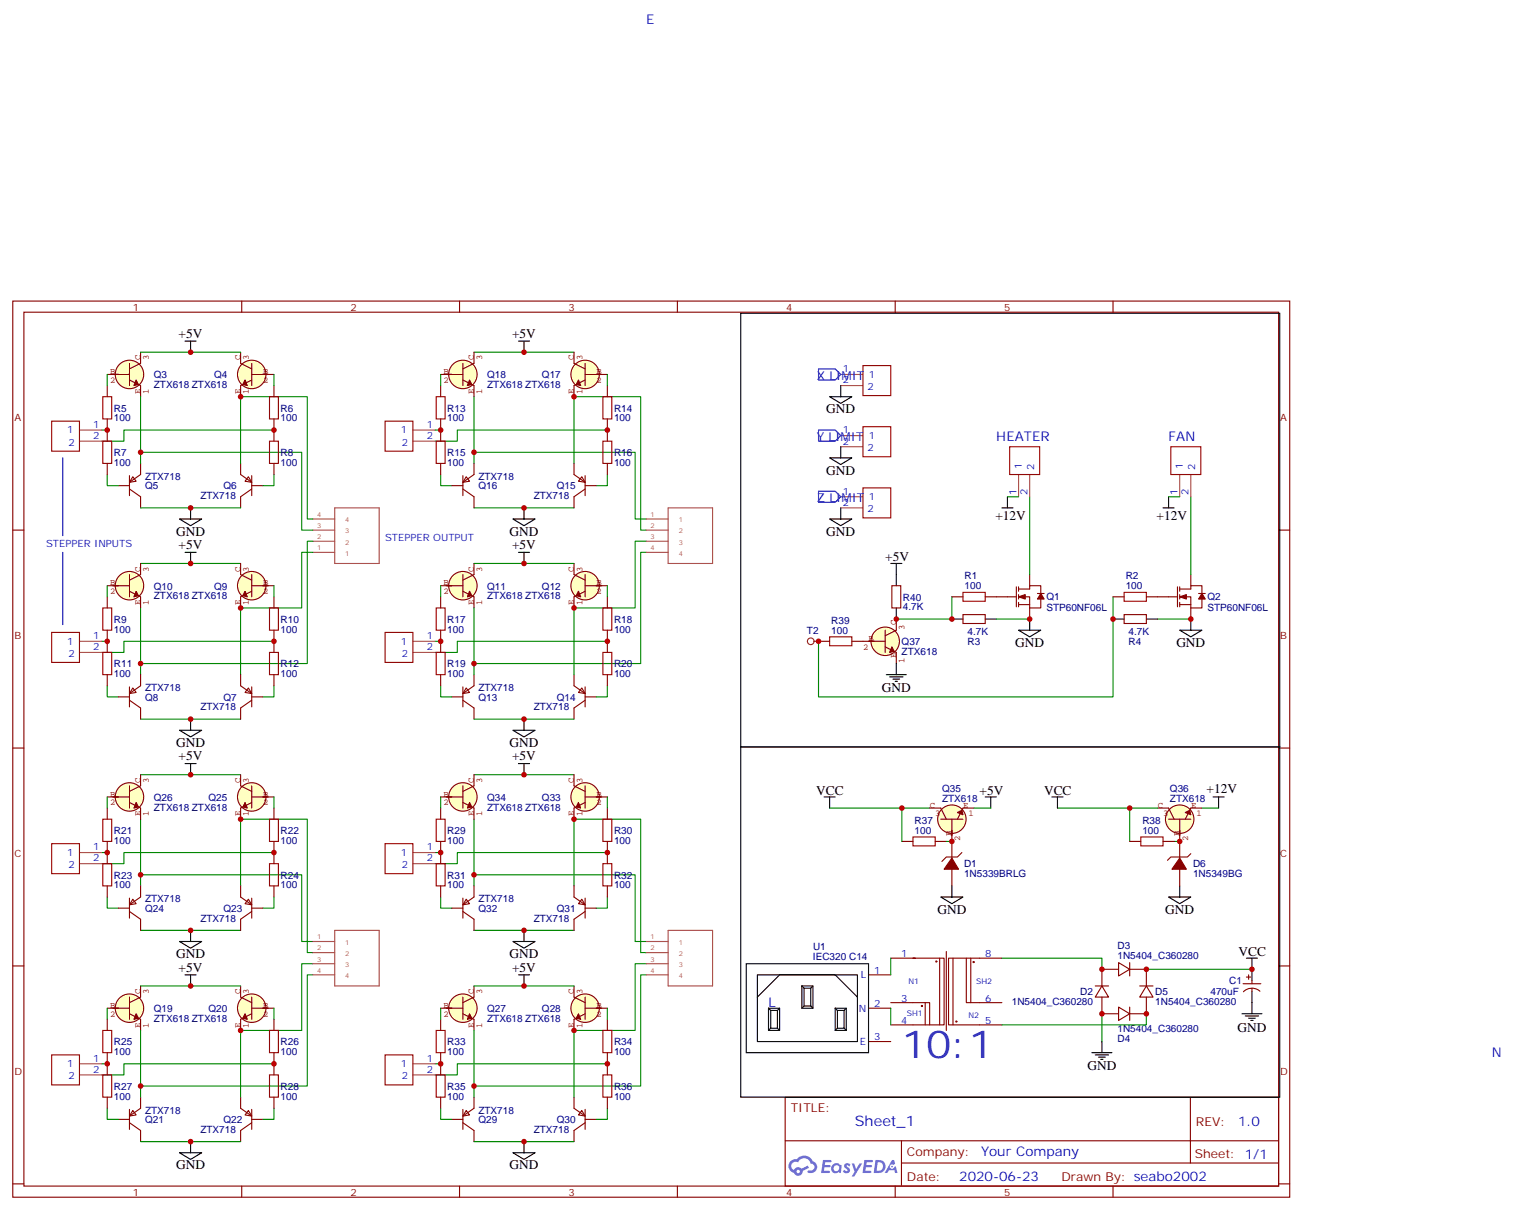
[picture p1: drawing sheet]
<svg xmlns="http://www.w3.org/2000/svg" width="480mm" height="384mm" viewBox="0 0 480 384" stroke-linecap="round" stroke-linejoin="round" font-family="sans-serif">
<g fill="none" stroke="#870000" stroke-width=".35">
<path d="M4.1 95.5h405.3v284.4h-405.3zM7.6 99.1h398.3v277.2h-398.3zM76.7 95.5v3.6M145.9 95.5v3.6M215 95.5v3.6M284.2 95.5v3.6M353.3 95.5v3.6M4.1 168.2h3.5M405.9 168.2h3.5M4.1 237.3h3.5M405.9 237.3h3.5M4.1 306.5h3.5"/>
<path d="M405.9 306.5h3.5M249.2 348.1h156.7v28.2h-156.7zM377.9 348.1v20.9M4.1 375.6h3.5M76.7 376.3v3.6M145.9 376.3v3.6M215 376.3v3.6M249.3 362h156.4M284.2 376.3v3.6M286.1 369h119.6M286.1 362v14.1M353.3 376.3v3.6"/>
<path d="M405.9 375.6h3.5"/>
</g>
<g fill="#5487ff">
<path d="M268.2 369.3a1.22 1.22 0 0 1 1.7 .3l-.3 .5a.47 .47 0 0 0-.4-.4 .47 .47 0 0 0-.5 .2l.2 .3a1.14 1.14 0 0 1 .7 1.7 1.14 1.14 0 0 1-1.9 0l-.2-.2 .5-.5 .7 .4a.29 .29 0 0 0 .4-.3 .29 .29 0 0 0-.3-.3 1.04 1.04 0 0 1-.6-1.7z"/>
<path d="M261.2 368.1h2.4l.3 .1-.1 .5-1.8 .1-.2 .8h1.6l.3 .4-.4 .4h-1.6l-.1 1.1h1.7l.2 .3-.2 .4h-2.7z"/>
<path d="M274.4 368.1l2.7 .1-.2 .5-1.8 .1-.1 .8h1.5l.3 .4-.4 .4h-1.5l-.2 1.1h1.7l.2 .3-.2 .3-2.6 .1z"/>
<path d="M283.1 368.1h.7l.3 1.2-.6 .3a.69 .69 0 0 0-1 .3 .69 .69 0 0 0 .5 1 .69 .69 0 0 0 .8-.7l.5-.2 .6 2.2h-.8l-.2-.9h-1.7l-.5 .9h-.9z"/>
<path d="M270.3 369.1h.8l.6 1.9 1.1-1.9h.9l-2.5 4.2h-.9l1-1.5z"/>
<path d="M277.9 368.1l-.6 4.1h1.4a2.11 2.11 0 0 0 2.4-2.1 2.11 2.11 0 0 0-2.5-2zM278.6 368.8a1.43 1.43 0 0 1 1.7 1.6 1.43 1.43 0 0 1-2.1 1.1z"/>
<path d="M264.2 369.7a1.54 1.54 0 0 0-.1 2.1 1.54 1.54 0 0 0 2.2 .2l.6 .2 .3-2.3-.6-.3a1.49 1.49 0 0 0-2.4 .1zM264.5 370.7a.95 .95 0 0 1 1.9 0 .95 .95 0 0 1-1.9 0z"/>
<path d="M250.9 368.4a2.18 2.18 0 0 0 1.1 3.7 1.44 1.44 0 0 0 1.6 1 1.44 1.44 0 0 0 1.2-1.5l2-1-.4-.8-2 1a1.47 1.47 0 0 0-2.4 .5 1.39 1.39 0 0 1-.6-2 1.39 1.39 0 0 1 2-.5 2.12 2.12 0 0 1 2.1-1.3 2.12 2.12 0 0 1 1.9 1.7 1.14 1.14 0 0 1 1.1 1.4 1.14 1.14 0 0 1-1.7 .8 .43 .43 0 0 0-.5 .3 .43 .43 0 0 0 .4 .5 1.98 1.98 0 0 0 2.6-1.2 1.98 1.98 0 0 0-1.3-2.5 3.1 3.1 0 0 0-5.2-.7l-.9 .1zM252.8 371.7a.55 .55 0 0 1 1.1 0 .55 .55 0 0 1-1.1 0z"/>
<circle cx="283.2" cy="370.2" r=".26"/>
</g>
<g fill="#870000" stroke="#870000" stroke-width=".35">
<path d="M323.3 189.4l2.1-.7v1.4z"/>
<path d="M330.4 188.3l1 1.8h-2.1z"/>
<path d="M374.5 189.4l2.1-.7v1.4z"/>
<path d="M381.5 188.3l1.1 1.8h-2.1z"/>
</g>
<g fill="none" stroke="#870000" stroke-width=".35">
<path d="M316.3 189.4h6.3M322.6 186.2v6.3M323.3 186.9h3.5v-1.1h3.6v2.5M323.3 189.4h3.5v3.5M323.3 191.8h3.5M323.3 186.2v1.4M323.3 188.7v1.4M323.3 191.1v1.4M326.8 182.3v3.5M326.8 192.9v3.5M329.3 188.3h2.1M330.4 190.1v2.8h-3.6"/>
<path d="M367.4 189.4h6.4M373.8 186.2v6.3M374.5 186.9h3.5v-1.1h3.5v2.5M374.5 189.4h3.5v3.5M374.5 191.8h3.5M374.5 186.2v1.4M374.5 188.7v1.4M374.5 191.1v1.4M378 182.3v3.5M378 192.9v3.5M380.5 188.3h2.1M381.5 190.1v2.8h-3.5"/>
</g>
<path d="M326.8 157.6v24.7M378 157.6v24.7M302.2 189.4v7h-17.7M316.3 196.4h10.5M353.3 189.4v31.7h-93.5v-17.6M367.4 196.4h10.6" fill="none" stroke="#008700" stroke-width=".35"/>
<path d="M370.9 157.6v3.5M369.2 161.1h3.5M323.3 200h7.1l-3.6 2.1zM326.8 196.4v3.6M374.5 200h7l-3.5 2.1zM378 196.4v3.6" fill="none" stroke="#000" stroke-width=".35"/>
<path d="M266.9 118.8h6.9M266.9 122.3h6.9M266.9 138.2h6.9M266.9 141.7h6.9M266.9 157.6h6.9M99.3 175.3h7M99.3 171.7h7M99.3 168.2h7M99.3 164.7h7M106.3 161.1h14.1v17.7h-14.1zM266.9 161.1h6.9" fill="none" stroke="#a64a4a" stroke-width=".35"/>
<path d="M273.9 116h8.9v9.5h-8.9zM273.9 135.4h8.9v9.5h-8.9zM273.9 154.8h8.9v9.5h-8.9z" fill="none" stroke="#900" stroke-width=".35"/>
<circle cx="41.1" cy="118.8" r="4.5" fill="#ffffc2" stroke="#850000" stroke-width=".35"/>
<path d="M43.2 120.6l.7 1.4-1.4 .3z" fill="#850000" stroke="#850000" stroke-width=".35"/>
<path d="M34 118.8h7.1M41.1 115.3v7M44.6 111.8v3.5l-3.5 1.8M41.1 120.6l3.5 1.7v3.6" fill="none" stroke="#850000" stroke-width=".35"/>
<circle cx="79.9" cy="118.8" r="4.5" fill="#ffffc2" stroke="#850000" stroke-width=".35"/>
<path d="M77.8 120.6l.7 1.7-1.4-.3z" fill="#850000" stroke="#850000" stroke-width=".35"/>
<path d="M76.4 111.8v3.5l3.5 1.8M79.9 118.8h7.1M79.9 115.3v7M79.9 120.6l-3.5 1.7v3.6" fill="none" stroke="#850000" stroke-width=".35"/>
<g fill="none" stroke="#870000" stroke-width=".35">
<path d="M37.6 154.1h3.5M41.1 155.2l3.5 2.4v3.5M41.1 150.9v6.4M42.2 151.3l1 1.4-2.1 .3zM44.6 147v3.6l-3.5 2.4M76.4 147v3.6l3.5 2.4M78.8 151.3l1.1 1.7-2.1-.3zM79.9 154.1h3.5M79.9 155.2l-3.5 2.4v3.5M79.9 150.9v6.4M41.1 217.9v6.4M42.2 218.3l1 1.4-2.1 .4z"/>
<path d="M44.6 214.1v3.5l-3.5 2.5M76.4 214.1v3.5l3.5 2.5M78.8 218.3l1.1 1.8-2.1-.4zM79.9 217.9v6.4M37.6 221.1h3.5M41.1 222.2l3.5 2.4v3.6M79.9 222.2l-3.5 2.4v3.6M79.9 221.1h3.5"/>
</g>
<path d="M44.6 111.8h31.8M44.6 125.9v21.1M34 150.6v3.5h3.6M76.4 147v-21.1h21.1v38.8h1.8M87 150.6v3.5h-3.6M44.6 161.1h31.8M44.6 178.8h31.8M99.3 175.3h-3.5v17.6h-19.4v21.2M44.6 192.9v21.2M34 217.6v3.5h3.6M87 217.6v3.5h-3.6M44.6 228.2h31.8" fill="none" stroke="#008700" stroke-width=".35"/>
<path d="M58.7 108.2h3.6M60.5 108.2v3.6M57 164.7h7l-3.5 2.1zM58.7 175.3h3.6M60.5 161.1v3.6M60.5 175.3v3.5M57 231.7h7l-3.5 2.1zM60.5 228.2v3.5" fill="none" stroke="#000" stroke-width=".35"/>
<circle cx="79.9" cy="185.8" r="4.5" fill="#ffffc2" stroke="#850000" stroke-width=".35"/>
<path d="M77.8 187.6l.7 1.8-1.4-.4z" fill="#850000" stroke="#850000" stroke-width=".35"/>
<path d="M76.4 178.8v3.5l3.5 1.8M79.9 187.6l-3.5 1.8v3.5M79.9 185.8h7.1M79.9 182.3v7.1" fill="none" stroke="#850000" stroke-width=".35"/>
<circle cx="41.1" cy="185.8" r="4.5" fill="#ffffc2" stroke="#850000" stroke-width=".35"/>
<path d="M43.2 187.6l.7 1.4-1.4 .4z" fill="#850000" stroke="#850000" stroke-width=".35"/>
<path d="M44.6 178.8v3.5l-3.5 1.8M34 185.8h7.1M41.1 187.6l3.5 1.8v3.5M41.1 182.3v7.1" fill="none" stroke="#850000" stroke-width=".35"/>
<path d="M32.3 136.5h1.7M87 136.5h-47.7v3.5h-7M192.8 136.5h-47.6v3.5h-7.1M44.6 143.5h51.2v24.7h3.5M150.5 143.5h51.1v21.2h3.5M99.3 171.7h-1.8v38.8h-52.9M205.1 175.3h-1.7v35.2h-52.9M32.3 203.5h1.7M87 203.5h-47.7v3.5h-7M138.1 203.5h1.8M192.8 203.5h-47.6v3.5h-7.1" fill="none" stroke="#008700" stroke-width=".35"/>
<circle cx="146.9" cy="185.8" r="4.5" fill="#ffffc2" stroke="#850000" stroke-width=".35"/>
<path d="M149 187.6l.8 1.4-1.5 .4z" fill="#850000" stroke="#850000" stroke-width=".35"/>
<path d="M150.5 178.8v3.5l-3.6 1.8M139.9 185.8h7M146.9 187.6l3.6 1.8v3.5M146.9 182.3v7.1" fill="none" stroke="#850000" stroke-width=".35"/>
<circle cx="185.7" cy="185.8" r="4.5" fill="#ffffc2" stroke="#850000" stroke-width=".35"/>
<path d="M183.6 187.6l.7 1.8-1.4-.4z" fill="#850000" stroke="#850000" stroke-width=".35"/>
<path d="M182.2 178.8v3.5l3.5 1.8M185.7 187.6l-3.5 1.8v3.5M185.7 185.8h7.1M185.7 182.3v7.1" fill="none" stroke="#850000" stroke-width=".35"/>
<g fill="none" stroke="#870000" stroke-width=".35">
<path d="M143.4 154.1h3.5M146.9 155.2l3.6 2.4v3.5M146.9 150.9v6.4M148 151.3l1 1.4-2.1 .3zM150.5 147v3.6l-3.6 2.4M182.2 147v3.6l3.5 2.4M184.7 151.3l1 1.7-2.1-.3zM185.7 155.2l-3.5 2.4v3.5M185.7 150.9v6.4M185.7 154.1h3.6M146.9 217.9v6.4M148 218.3l1 1.4-2.1 .4z"/>
<path d="M150.5 214.1v3.5l-3.6 2.5M182.2 214.1v3.5l3.5 2.5M184.7 218.3l1 1.8-2.1-.4zM185.7 217.9v6.4M143.4 221.1h3.5M146.9 222.2l3.6 2.4v3.6M185.7 221.1h3.6M185.7 222.2l-3.5 2.4v3.6"/>
</g>
<path d="M150.5 111.8h31.7M150.5 125.9v21.1M139.9 150.6v3.5h3.5M182.2 147v-21.1h21.2v42.3h1.7M192.8 150.6v3.5h-3.5M150.5 178.8h31.7M150.5 161.1h31.7M205.1 171.7h-3.5v21.2h-19.4v21.2M150.5 192.9v21.2M139.9 217.6v3.5h3.5M192.8 217.6v3.5h-3.5M150.5 228.2h31.7" fill="none" stroke="#008700" stroke-width=".35"/>
<path d="M164.6 108.2h3.5M166.3 108.2v3.6M162.8 164.7h7.1l-3.6 2.1zM164.6 175.3h3.5M166.3 161.1v3.6M166.3 175.3v3.5M162.8 231.7h7.1l-3.6 2.1zM166.3 228.2v3.5" fill="none" stroke="#000" stroke-width=".35"/>
<circle cx="185.7" cy="118.8" r="4.5" fill="#ffffc2" stroke="#850000" stroke-width=".35"/>
<path d="M183.6 120.6l.7 1.7-1.4-.3z" fill="#850000" stroke="#850000" stroke-width=".35"/>
<path d="M182.2 111.8v3.5l3.5 1.8M185.7 118.8h7.1M185.7 115.3v7M185.7 120.6l-3.5 1.7v3.6" fill="none" stroke="#850000" stroke-width=".35"/>
<circle cx="146.9" cy="118.8" r="4.5" fill="#ffffc2" stroke="#850000" stroke-width=".35"/>
<path d="M149 120.6l.8 1.4-1.5 .3z" fill="#850000" stroke="#850000" stroke-width=".35"/>
<path d="M139.9 118.8h7M146.9 115.3v7M150.5 111.8v3.5l-3.6 1.8M146.9 120.6l3.6 1.7v3.6" fill="none" stroke="#850000" stroke-width=".35"/>
<path d="M205.1 164.7h7M205.1 168.2h7M205.1 171.7h7M205.1 175.3h7M212.1 161.1h14.1v17.7h-14.1z" fill="none" stroke="#a64a4a" stroke-width=".35"/>
<path d="M32.3 270.5h1.7M44.6 277.6h51.2v21.1h3.5M87 270.5h-47.7v3.5h-7M99.3 309.3h-1.8v35.3h-52.9M32.3 337.5h1.7M87 337.5h-47.7v3.6h-7" fill="none" stroke="#008700" stroke-width=".35"/>
<circle cx="41.1" cy="319.9" r="4.5" fill="#ffffc2" stroke="#850000" stroke-width=".35"/>
<path d="M43.2 321.7l.7 1.4-1.4 .3z" fill="#850000" stroke="#850000" stroke-width=".35"/>
<path d="M34 319.9h7.1M41.1 316.4v7M44.6 312.8v3.6l-3.5 1.7M41.1 321.7l3.5 1.7v3.6" fill="none" stroke="#850000" stroke-width=".35"/>
<circle cx="79.9" cy="319.9" r="4.5" fill="#ffffc2" stroke="#850000" stroke-width=".35"/>
<path d="M77.8 321.7l.7 1.7-1.4-.3z" fill="#850000" stroke="#850000" stroke-width=".35"/>
<path d="M76.4 312.8v3.6l3.5 1.7M79.9 319.9h7.1M79.9 316.4v7M79.9 321.7l-3.5 1.7v3.6" fill="none" stroke="#850000" stroke-width=".35"/>
<g fill="none" stroke="#870000" stroke-width=".35">
<path d="M37.6 288.1h3.5M41.1 289.2l3.5 2.5v3.5M41.1 285v6.3M42.2 285.3l1 1.4-2.1 .4zM44.6 281.1v3.5l-3.5 2.5M76.4 281.1v3.5l3.5 2.5M78.8 285.3l1.1 1.8-2.1-.4zM79.9 289.2l-3.5 2.5v3.5M79.9 285v6.3M79.9 288.1h3.5M37.6 355.2h3.5M41.1 356.2l3.5 2.5v3.5"/>
<path d="M41.1 352v6.4M42.2 352.4l1 1.4-2.1 .3zM44.6 348.1v3.5l-3.5 2.5M76.4 348.1v3.5l3.5 2.5M78.8 352.4l1.1 1.7-2.1-.3zM79.9 355.2h3.5M79.9 356.2l-3.5 2.5v3.5M79.9 352v6.4"/>
</g>
<path d="M44.6 259.9v21.2M44.6 245.8h31.8M34 284.6v3.5h3.6M44.6 295.2h31.8M76.4 281.1v-21.2h21.1v42.4h1.8M87 284.6v3.5h-3.6M44.6 312.8h31.8M99.3 305.8h-3.5v21.2h-19.4v21.1M44.6 327v21.1M34 351.6v3.6h3.6M87 351.6v3.6h-3.6M44.6 362.2h31.8" fill="none" stroke="#008700" stroke-width=".35"/>
<path d="M58.7 242.3h3.6M60.5 242.3v3.5M57 298.7h7l-3.5 2.1zM60.5 295.2v3.5M58.7 309.3h3.6M60.5 309.3v3.5M57 365.8h7l-3.5 2.1zM60.5 362.2v3.6" fill="none" stroke="#000" stroke-width=".35"/>
<circle cx="79.9" cy="252.9" r="4.5" fill="#ffffc2" stroke="#850000" stroke-width=".35"/>
<path d="M77.8 254.6l.7 1.8-1.4-.4z" fill="#850000" stroke="#850000" stroke-width=".35"/>
<path d="M76.4 245.8v3.5l3.5 1.8M79.9 254.6l-3.5 1.8v3.5M79.9 252.9h7.1M79.9 249.3v7.1" fill="none" stroke="#850000" stroke-width=".35"/>
<circle cx="41.1" cy="252.9" r="4.5" fill="#ffffc2" stroke="#850000" stroke-width=".35"/>
<path d="M43.2 254.6l.7 1.4-1.4 .4z" fill="#850000" stroke="#850000" stroke-width=".35"/>
<path d="M34 252.9h7.1M41.1 254.6l3.5 1.8v3.5M41.1 249.3v7.1M44.6 245.8v3.5l-3.5 1.8" fill="none" stroke="#850000" stroke-width=".35"/>
<path d="M99.3 298.7h7M106.3 295.2h14.1v17.6h-14.1zM99.3 302.3h7M99.3 305.8h7M99.3 309.3h7" fill="none" stroke="#a64a4a" stroke-width=".35"/>
<path d="M138.1 270.5h1.8M150.5 277.6h51.1v21.1h3.5M192.8 270.5h-47.6v3.5h-7.1M205.1 309.3h-1.7v35.3h-52.9M138.1 337.5h1.8M192.8 337.5h-47.6v3.6h-7.1" fill="none" stroke="#008700" stroke-width=".35"/>
<circle cx="146.9" cy="319.9" r="4.5" fill="#ffffc2" stroke="#850000" stroke-width=".35"/>
<path d="M149 321.7l.8 1.4-1.5 .3z" fill="#850000" stroke="#850000" stroke-width=".35"/>
<path d="M139.9 319.9h7M146.9 316.4v7M150.5 312.8v3.6l-3.6 1.7M146.9 321.7l3.6 1.7v3.6" fill="none" stroke="#850000" stroke-width=".35"/>
<circle cx="185.7" cy="319.9" r="4.5" fill="#ffffc2" stroke="#850000" stroke-width=".35"/>
<path d="M183.6 321.7l.7 1.7-1.4-.3z" fill="#850000" stroke="#850000" stroke-width=".35"/>
<path d="M182.2 312.8v3.6l3.5 1.7M185.7 319.9h7.1M185.7 316.4v7M185.7 321.7l-3.5 1.7v3.6" fill="none" stroke="#850000" stroke-width=".35"/>
<g fill="none" stroke="#870000" stroke-width=".35">
<path d="M143.4 288.1h3.5M146.9 289.2l3.6 2.5v3.5M146.9 285v6.3M148 285.3l1 1.4-2.1 .4zM150.5 281.1v3.5l-3.6 2.5M182.2 281.1v3.5l3.5 2.5M184.7 285.3l1 1.8-2.1-.4zM185.7 289.2l-3.5 2.5v3.5M185.7 285v6.3M185.7 288.1h3.6M143.4 355.2h3.5M146.9 356.2l3.6 2.5v3.5"/>
<path d="M146.9 352v6.4M148 352.4l1 1.4-2.1 .3zM150.5 348.1v3.5l-3.6 2.5M182.2 348.1v3.5l3.5 2.5M184.7 352.4l1 1.7-2.1-.3zM185.7 355.2h3.6M185.7 356.2l-3.5 2.5v3.5M185.7 352v6.4"/>
</g>
<path d="M150.5 259.9v21.2M150.5 245.8h31.7M139.9 284.6v3.5h3.5M150.5 295.2h31.7M182.2 281.1v-21.2h21.2v42.4h1.7M192.8 284.6v3.5h-3.5M150.5 312.8h31.7M205.1 305.8h-3.5v21.2h-19.4v21.1M150.5 327v21.1M139.9 351.6v3.6h3.5M192.8 351.6v3.6h-3.5M150.5 362.2h31.7" fill="none" stroke="#008700" stroke-width=".35"/>
<path d="M164.6 242.3h3.5M166.3 242.3v3.5M162.8 298.7h7.1l-3.6 2.1zM166.3 295.2v3.5M164.6 309.3h3.5M166.3 309.3v3.5M162.8 365.8h7.1l-3.6 2.1zM166.3 362.2v3.6" fill="none" stroke="#000" stroke-width=".35"/>
<circle cx="185.7" cy="252.9" r="4.5" fill="#ffffc2" stroke="#850000" stroke-width=".35"/>
<path d="M183.6 254.6l.7 1.8-1.4-.4z" fill="#850000" stroke="#850000" stroke-width=".35"/>
<path d="M182.2 245.8v3.5l3.5 1.8M185.7 254.6l-3.5 1.8v3.5M185.7 252.9h7.1M185.7 249.3v7.1" fill="none" stroke="#850000" stroke-width=".35"/>
<circle cx="146.9" cy="252.9" r="4.5" fill="#ffffc2" stroke="#850000" stroke-width=".35"/>
<path d="M149 254.6l.8 1.4-1.5 .4z" fill="#850000" stroke="#850000" stroke-width=".35"/>
<path d="M139.9 252.9h7M146.9 254.6l3.6 1.8v3.5M146.9 249.3v7.1M150.5 245.8v3.5l-3.6 1.8" fill="none" stroke="#850000" stroke-width=".35"/>
<g fill="none" stroke="#a64a4a" stroke-width=".35">
<path d="M25.3 140h7M25.3 136.5h7M131.2 140h6.9M131.2 136.5h6.9M323.3 150.7v6.9M326.8 150.7v6.9M374.5 150.7v6.9M378 150.7v6.9M25.3 207h7M25.3 203.5h7M131.2 207h6.9M131.2 203.5h6.9"/>
<path d="M25.3 274h7M25.3 270.5h7M131.2 274h6.9M131.2 270.5h6.9M205.1 298.7h7M212.1 295.2h14.1v17.6h-14.1zM205.1 302.3h7M205.1 305.8h7M205.1 309.3h7M25.3 337.5h7M131.2 337.5h6.9M25.3 341.1h7"/>
<path d="M131.2 341.1h6.9"/>
</g>
<path d="M263.3 125.9h7.1l-3.5 2.1zM266.9 122.3v3.6M263.3 145.3h7.1l-3.5 2.1zM266.9 141.7v3.6M319.8 157.6v3.5M263.3 164.7h7.1l-3.5 2.1zM266.9 161.1v3.6M318 161.1h3.6M385.1 252.9h3.5M386.8 252.9v3.5" fill="none" stroke="#000" stroke-width=".35"/>
<path d="M16.4 133.6h8.8v9.6h-8.8zM122.2 133.6h8.9v9.6h-8.9zM320.5 141.7h9.5v8.9h-9.5zM371.7 141.7h9.5v8.9h-9.5zM16.4 200.7h8.8v9.5h-8.8zM122.2 200.7h8.9v9.5h-8.9zM16.4 267.7h8.8v9.5h-8.8zM122.2 267.7h8.9v9.5h-8.9zM16.4 334.7h8.8v9.5h-8.8zM122.2 334.7h8.9v9.5h-8.9z" fill="none" stroke="#900" stroke-width=".35"/>
<g fill="none" stroke="#008700" stroke-width=".35">
<path d="M34 118.8v3.5M87 118.8v3.5M139.9 118.8v3.5M192.8 118.8v3.5M34 185.8v3.6M87 185.8v3.6M139.9 185.8v3.6M192.8 185.8v3.6M34 252.9v3.5M87 252.9v3.5M139.9 252.9v3.5M192.8 252.9v3.5"/>
<path d="M263.3 256.4h31.8M34 319.9v3.5M87 319.9v3.5M139.9 319.9v3.5M192.8 319.9v3.5"/>
</g>
<g fill="none" stroke="#a10000" stroke-width=".35">
<path d="M32.6 125.9h2.9v7h-2.9zM32.6 140h2.9v7h-2.9zM85.5 125.9h2.9v7h-2.9zM85.5 140h2.9v7h-2.9zM138.5 125.9h2.8v7h-2.8zM138.5 140h2.8v7h-2.8zM191.4 125.9h2.8v7h-2.8zM191.4 140h2.8v7h-2.8zM32.6 192.9h2.9v7.1h-2.9zM85.5 192.9h2.9v7.1h-2.9zM138.5 192.9h2.8v7.1h-2.8zM191.4 192.9h2.8v7.1h-2.8z"/>
<path d="M32.6 207h2.9v7.1h-2.9zM85.5 207h2.9v7.1h-2.9zM138.5 207h2.8v7.1h-2.8zM191.4 207h2.8v7.1h-2.8zM32.6 259.9h2.9v7.1h-2.9zM85.5 259.9h2.9v7.1h-2.9zM138.5 259.9h2.8v7.1h-2.8zM191.4 259.9h2.8v7.1h-2.8zM32.6 274h2.9v7.1h-2.9zM85.5 274h2.9v7.1h-2.9zM138.5 274h2.8v7.1h-2.8zM191.4 274h2.8v7.1h-2.8z"/>
<path d="M32.6 327h2.9v7h-2.9zM85.5 327h2.9v7h-2.9zM138.5 327h2.8v7h-2.8zM191.4 327h2.8v7h-2.8zM32.6 341.1h2.9v7h-2.9zM85.5 341.1h2.9v7h-2.9zM138.5 341.1h2.8v7h-2.8zM191.4 341.1h2.8v7h-2.8z"/>
</g>
<g fill="none" stroke="#870000" stroke-width=".35">
<path d="M34 122.3v3.6M34 132.9v7.1M87 122.3v3.6M87 132.9v7.1M139.9 122.3v3.6M139.9 132.9v7.1M192.8 122.3v3.6M192.8 132.9v7.1M34 147v3.6M87 147v3.6M139.9 147v3.6M192.8 147v3.6"/>
<path d="M34 189.4v3.5M34 200v7M87 189.4v3.5M87 200v7M139.9 189.4v3.5M139.9 200v7M192.8 189.4v3.5M192.8 200v7M34 214.1v3.5M87 214.1v3.5M139.9 214.1v3.5M192.8 214.1v3.5"/>
<path d="M34 256.4v3.5M87 256.4v3.5M139.9 256.4v3.5M192.8 256.4v3.5M34 267v7M87 267v7M139.9 267v7M192.8 267v7M34 281.1v3.5M87 281.1v3.5M139.9 281.1v3.5M192.8 281.1v3.5"/>
<path d="M34 323.4v3.6M34 334v7.1M87 323.4v3.6M87 334v7.1M139.9 323.4v3.6M139.9 334v7.1M192.8 323.4v3.6M192.8 334v7.1M34 348.1v3.5M87 348.1v3.5M139.9 348.1v3.5M192.8 348.1v3.5"/>
</g>
<circle cx="302.2" cy="259.9" r="4.5" fill="#ffffc2" stroke="#850000" stroke-width=".35"/>
<path d="M303.9 257.8l1.4-.7 .4 1.4z" fill="#850000" stroke="#850000" stroke-width=".35"/>
<path d="M295.1 256.4h3.5l1.8 3.5M298.6 259.9h7.1M302.2 259.9v7.1M309.2 256.4h-3.5l-1.8 3.5" fill="none" stroke="#850000" stroke-width=".35"/>
<g fill="none" stroke="#870000" stroke-width=".35">
<path d="M286.3 267h3.5M296.9 267h3.5M302.2 267v5.3M302.2 275.8v5.3M305.3 270.5l-1.4 1.4h-3.5l-1.4 1.4M358.6 267h3.5M369.2 267h3.5M275.7 309.3h7.1M275.7 319.9h7.1M282.8 318.1h12.3v7.1M282.8 304h7M290.5 304h-.7h9.9v21.2h-16.9"/>
<path d="M293.7 318.1v7.1M298.3 304v21.2M300.4 301.9v25.1M302.5 304v21.2M306.7 304v14.1h11.3M308.2 304v14.1M318 304h-16.9v21.2h16.9M347.7 312.8h4.2M349.8 312.8l2.1 3.6h-4.2zM349.8 316.4v5.3h5.3M355.1 305.4l3.5 2.2-3.5 2.1zM355.1 319.5l3.5 2.2-3.5 2.1z"/>
<path d="M355.1 307.6h-5.3v5.2M358.6 305.4v4.3M358.6 319.5v4.3M358.6 307.6h5.3v5.2M361.8 312.8h4.2M363.9 312.8l2.1 3.6h-4.2zM363.9 316.4v5.3h-5.3M394.6 312.1h5.6M395.6 310h1.5M396.3 309.3v1.4M397.4 311.1v1M397.4 313.5v1.1"/>
<path d="M399.9 314.5a3.8 3.8 0 0 0-5.2 .2M275.7 330.5h7.1"/>
<circle cx="292.6" cy="319.2" r=".18"/>
<circle cx="297.2" cy="305.1" r=".18"/>
<circle cx="309" cy="305.3" r=".18"/>
<circle cx="303.6" cy="324.1" r=".18"/>
</g>
<path d="M302.2 272.3l2.1 3.5h-4.6z" fill="#870000" stroke="#870000" stroke-width=".35"/>
<g fill="none" stroke="#000" stroke-width=".35">
<path d="M312.7 252.9h3.6M314.5 252.9v3.5M298.6 284.6h7.1l-3.5 2.1zM302.2 281.1v3.5M370.9 284.6h7.1l-3.5 2.1zM374.5 281.1v3.5M236.9 305.8h38.8v28.2h-38.8zM240.4 316.4v-7.1h31.8v7.1M243.9 319.9h3.6v7.1h-3.6zM243.9 319.9l.8 .7M247.5 309.3h17.6l7.1 7.1v14.1h-31.8v-14.1zM247.5 319.9l-.7 .7"/>
<path d="M254.5 312.8h3.6v7.1h-3.6zM254.5 312.8l.7 .7h2.2M255.2 313.5v5.7l-.7 .7M255.2 319.2h2.2l.7 .7M258.1 312.8l-.7 .7v5.7M265.1 319.9h3.5v7.1h-3.5zM265.1 319.9l.7 .7v5.6h2.1v-5.6h-2.1M268.6 319.9l-.7 .7M397.4 307.6v3.5M397.4 314.6v7.1M244.7 320.6h2.1v5.6h-2.1zM244.7 326.2l-.8 .8"/>
<path d="M246.8 326.2l.7 .8M265.8 326.2l-.7 .8M267.9 326.2l.7 .8M346.6 334h6.4M347.7 334.7h4.2M348.7 335.4h2.1M349.4 336.1h.7M349.8 330.5v3.5M394.2 321.7h6.4M395.3 322.4h4.2M396.3 323.1h2.2M397.1 323.8h.7"/>
</g>
<path d="M289.8 265.6h7.1v2.8h-7.1zM362.1 265.6h7.1v2.8h-7.1z" fill="none" stroke="#a10000" stroke-width=".35"/>
<path d="M286.3 256.4v10.6M309.2 256.4h5.3M358.6 256.4v10.6M381.5 256.4h5.3M300.4 267h1.8M372.7 267h1.8M282.8 304v5.3M282.8 319.9v5.3M318 304h31.8v3.6M363.9 307.6h33.5M349.8 321.7v8.8M363.9 321.7v3.5h-45.9" fill="none" stroke="#008700" stroke-width=".35"/>
<circle cx="374.5" cy="259.9" r="4.5" fill="#ffffc2" stroke="#850000" stroke-width=".35"/>
<path d="M376.2 257.8l1.4-.7 .4 1.4z" fill="#850000" stroke="#850000" stroke-width=".35"/>
<path d="M367.4 256.4h3.5l1.8 3.5M370.9 259.9h7.1M374.5 259.9v7.1M381.5 256.4h-3.5l-1.8 3.5" fill="none" stroke="#850000" stroke-width=".35"/>
<path d="M335.7 256.4h31.7" fill="none" stroke="#008700" stroke-width=".35"/>
<path d="M302.2 196.4h3.5M312.7 196.4h3.6M353.3 196.4h3.5M363.9 196.4h3.5M261.6 252.9h3.5M263.3 252.9v3.5M333.9 252.9h3.5M335.7 252.9v3.5M395.6 304h3.6M397.4 304v3.6" fill="none" stroke="#000" stroke-width=".35"/>
<path d="M302.2 189.4h3.5M305.7 195h7v2.8h-7zM312.7 189.4h3.6M353.3 189.4h3.5M356.8 195h7.1v2.8h-7.1zM363.9 189.4h3.5M374.5 267v5.3M374.5 275.8v5.3M378 270.9l-1.1 1h-5.2l-1.1 1.1" fill="none" stroke="#870000" stroke-width=".35"/>
<path d="M374.5 272.3l2.1 3.5h-4.6z" fill="#870000" stroke="#870000" stroke-width=".35"/>
<path d="M305.7 188h7v2.8h-7zM356.8 188h7.1v2.8h-7.1z" fill="none" stroke="#a10000" stroke-width=".35"/>
<circle cx="281" cy="203.5" r="4.5" fill="#ffffc2" stroke="#850000" stroke-width=".35"/>
<path d="M283.1 205.2l.7 1.5-1.4 .3z" fill="#850000" stroke="#850000" stroke-width=".35"/>
<path d="M281 200v7M284.5 196.4v3.6l-3.5 1.7M273.9 203.5h7.1M281 205.2l3.5 1.8v3.5" fill="none" stroke="#850000" stroke-width=".35"/>
<path d="M263.3 202.1h7.1v2.8h-7.1z" fill="none" stroke="#a10000" stroke-width=".35"/>
<path d="M283.1 185.8h2.8v7.1h-2.8zM259.8 203.5h3.5M270.4 203.5h3.5" fill="none" stroke="#870000" stroke-width=".35"/>
<path d="M235.1 99.4h171.1v137.6h-171.1zM282.8 178.8h3.5M284.5 178.8v7M284.5 192.9v3.5M281.3 214.1h6.4M282.4 214.8h4.2M283.5 215.5h2.1M284.2 216.2h.7M284.5 210.5v3.6M235.1 237h171.1v111.1h-171.1z" fill="none" stroke="#000" stroke-width=".35"/>
<path d="M138.1 136.5h1.8M319.8 157.6h3.5M370.9 157.6h3.6" fill="none" stroke="#008700" stroke-width=".35"/>
<g fill="none" stroke="#8c2424" stroke-width=".35">
<path d="M258.4 203.5h1.4"/>
<circle cx="257.4" cy="203.5" r="1.06"/>
</g>
<path d="M259.8 117.1h5.3l1.8 1.7-1.8 1.8h-5.3zM259.8 136.5h5.3l1.8 1.7-1.8 1.8h-5.3zM259.8 155.9h5.3l1.8 1.7-1.8 1.8h-5.3z" fill="none" stroke="#00f" stroke-width=".35"/>
<g fill="#c00">
<circle cx="139.9" cy="136.5" r=".88"/>
<circle cx="259.8" cy="203.5" r=".88"/>
<circle cx="353.3" cy="196.4" r=".88"/>
<circle cx="302.2" cy="196.4" r=".88"/>
<circle cx="284.5" cy="196.4" r=".88"/>
<circle cx="397.4" cy="307.6" r=".88"/>
<circle cx="363.9" cy="321.7" r=".88"/>
<circle cx="286.3" cy="256.4" r=".88"/>
<circle cx="302.2" cy="267" r=".88"/>
<circle cx="34" cy="136.5" r=".88"/>
<circle cx="192.8" cy="337.5" r=".88"/>
<circle cx="192.8" cy="270.5" r=".88"/>
<circle cx="87" cy="337.5" r=".88"/>
<circle cx="87" cy="270.5" r=".88"/>
<circle cx="192.8" cy="203.5" r=".88"/>
<circle cx="192.8" cy="136.5" r=".88"/>
<circle cx="87" cy="203.5" r=".88"/>
<circle cx="87" cy="136.5" r=".88"/>
<circle cx="150.5" cy="344.6" r=".88"/>
<circle cx="182.2" cy="327" r=".88"/>
<circle cx="166.3" cy="362.2" r=".88"/>
<circle cx="166.3" cy="312.8" r=".88"/>
<circle cx="166.3" cy="245.8" r=".88"/>
<circle cx="166.3" cy="295.2" r=".88"/>
<circle cx="182.2" cy="259.9" r=".88"/>
<circle cx="150.5" cy="277.6" r=".88"/>
<circle cx="150.5" cy="210.5" r=".88"/>
<circle cx="182.2" cy="192.9" r=".88"/>
<circle cx="166.3" cy="228.2" r=".88"/>
<circle cx="166.3" cy="178.8" r=".88"/>
<circle cx="166.3" cy="111.8" r=".88"/>
<circle cx="166.3" cy="161.1" r=".88"/>
<circle cx="182.2" cy="125.9" r=".88"/>
<circle cx="150.5" cy="143.5" r=".88"/>
<circle cx="44.6" cy="143.5" r=".88"/>
<circle cx="76.4" cy="125.9" r=".88"/>
<circle cx="60.5" cy="161.1" r=".88"/>
<circle cx="326.8" cy="196.4" r=".88"/>
<circle cx="378" cy="196.4" r=".88"/>
<circle cx="60.5" cy="111.8" r=".88"/>
<circle cx="60.5" cy="178.8" r=".88"/>
<circle cx="60.5" cy="228.2" r=".88"/>
<circle cx="76.4" cy="192.9" r=".88"/>
<circle cx="44.6" cy="210.5" r=".88"/>
<circle cx="44.6" cy="277.6" r=".88"/>
<circle cx="76.4" cy="259.9" r=".88"/>
<circle cx="60.5" cy="295.2" r=".88"/>
<circle cx="60.5" cy="245.8" r=".88"/>
<circle cx="60.5" cy="312.8" r=".88"/>
<circle cx="60.5" cy="362.2" r=".88"/>
<circle cx="76.4" cy="327" r=".88"/>
<circle cx="44.6" cy="344.6" r=".88"/>
<circle cx="34" cy="203.5" r=".88"/>
<circle cx="139.9" cy="203.5" r=".88"/>
<circle cx="34" cy="270.5" r=".88"/>
<circle cx="34" cy="337.5" r=".88"/>
<circle cx="139.9" cy="270.5" r=".88"/>
<circle cx="139.9" cy="337.5" r=".88"/>
<circle cx="349.8" cy="307.6" r=".88"/>
<circle cx="349.8" cy="321.7" r=".88"/>
<circle cx="363.9" cy="307.6" r=".88"/>
<circle cx="358.6" cy="256.4" r=".88"/>
<circle cx="374.5" cy="267" r=".88"/>
</g>
<path d="M19.9 145.3v24.7M19.9 175.3v22.9" fill="none" stroke="#00f" stroke-width=".35"/>
<text font-size="12.3" fill="#00f" x="286.3" y="335.8">10:1</text>
<text font-size="4.6" fill="#00f" x="271.3" y="357.1">Sheet_1</text>
<g font-size="4.2" fill="#00f">
<text x="205.1" y="7.7">E</text>
<text x="316.3" y="140">HEATER</text>
<text x="370.9" y="140">FAN</text>
<text x="243.9" y="319.6">L</text>
<text x="473.6" y="335.4">N</text>
<text x="393" y="357.4">1.0</text>
<text x="311.4" y="366.9">Your Company</text>
<text x="304.5" y="374.7">2020-06-23</text>
</g>
<g font-size="4.2">
<text x="56.7" y="107.2">+5V</text>
<text x="162.5" y="107.2">+5V</text>
<text x="262.3" y="131.2">GND</text>
<text x="262.3" y="150.6">GND</text>
<text x="316" y="165.1">+12V</text>
<text x="367.1" y="165.1">+12V</text>
<text x="55.9" y="170">GND</text>
<text x="161.7" y="170">GND</text>
<text x="262.3" y="170">GND</text>
<text x="56.7" y="174.2">+5V</text>
<text x="162.5" y="174.2">+5V</text>
<text x="281" y="178.1">+5V</text>
<text x="322.3" y="205.2">GND</text>
<text x="373.4" y="205.2">GND</text>
<text x="279.9" y="219.7">GND</text>
<text x="55.9" y="237">GND</text>
<text x="161.7" y="237">GND</text>
<text x="56.7" y="241.3">+5V</text>
<text x="162.5" y="241.3">+5V</text>
<text x="383" y="251.8">+12V</text>
<text x="259.1" y="252.2">VCC</text>
<text x="311" y="252.2">+5V</text>
<text x="331.4" y="252.2">VCC</text>
<text x="297.6" y="289.9">GND</text>
<text x="369.9" y="289.9">GND</text>
<text x="55.9" y="304">GND</text>
<text x="161.7" y="304">GND</text>
<text x="393.2" y="303.3">VCC</text>
<text x="56.7" y="308.3">+5V</text>
<text x="162.5" y="308.3">+5V</text>
<text x="392.8" y="327.3">GND</text>
<text x="345.2" y="339.7">GND</text>
<text x="55.9" y="371.1">GND</text>
<text x="161.7" y="371.1">GND</text>
</g>
<g font-size="3.9" fill="#00f">
<text x="259.3" y="120.6">X LIMIT</text>
<text x="259.3" y="140">Y LIMIT</text>
<text x="259.3" y="159.4">Z LIMIT</text>
</g>
<g font-size="3.9" fill="#800">
<text x="251" y="352.7">TITLE:</text>
<text x="379.6" y="357.4">REV:</text>
<text x="287.9" y="366.9">Company:</text>
<text x="379.3" y="367.5">Sheet: 1/1</text>
<text x="287.9" y="374.6">Date:</text>
<text x="336.9" y="374.7">Drawn By: seabo2002</text>
</g>
<g font-size="3.2" fill="#800">
<text x="42.2" y="98.5">1</text>
<text x="111.3" y="98.5">2</text>
<text x="180.4" y="98.5">3</text>
<text x="249.6" y="98.5">4</text>
<text x="318.7" y="98.5">5</text>
<text x="4.6" y="133.6">A</text>
<text x="406.4" y="133.6">A</text>
<text x="4.6" y="202.8">B</text>
<text x="406.4" y="202.8">B</text>
<text x="4.6" y="271.9">C</text>
<text x="406.4" y="271.9">C</text>
<text x="4.6" y="341.1">D</text>
<text x="406.4" y="341.1">D</text>
<text x="42.2" y="379.3">1</text>
<text x="111.3" y="379.3">2</text>
<text x="180.4" y="379.3">3</text>
<text x="249.6" y="379.3">4</text>
<text x="318.7" y="379.3">5</text>
</g>
<g font-size="3.2" fill="#00f">
<text x="267.5" y="118.1">1</text>
<text x="275.8" y="119.9">1</text>
<text x="267.5" y="121.6">2</text>
<text x="275.4" y="123.7">2</text>
<text x="21.4" y="137.5">1</text>
<text x="29.6" y="135.8">1</text>
<text x="127.2" y="137.5">1</text>
<text x="135.4" y="135.8">1</text>
<text x="267.5" y="137.5">1</text>
<text x="21.7" y="141.4">2</text>
<text x="29.6" y="139.3">2</text>
<text x="127.6" y="141.4">2</text>
<text x="135.4" y="139.3">2</text>
<text x="267.5" y="141.1">2</text>
<text x="275.4" y="143.1">2</text>
<text x="275.8" y="139.3">1</text>
<text x="324.4" y="148.7" transform="rotate(-90 324.4 148.7)">1</text>
<text x="328.2" y="149.1" transform="rotate(-90 328.2 149.1)">2</text>
<text x="375.5" y="148.7" transform="rotate(-90 375.5 148.7)">1</text>
<text x="379.4" y="149.1" transform="rotate(-90 379.4 149.1)">2</text>
<text x="267.5" y="160.5">2</text>
<text x="267.5" y="156.9">1</text>
<text x="275.8" y="158.7">1</text>
<text x="322.6" y="157" transform="rotate(-90 322.6 157)">1</text>
<text x="326.2" y="157" transform="rotate(-90 326.2 157)">2</text>
<text x="373.8" y="157" transform="rotate(-90 373.8 157)">1</text>
<text x="377.3" y="157" transform="rotate(-90 377.3 157)">2</text>
<text x="275.4" y="162.5">2</text>
<text x="14.6" y="173.5">STEPPER INPUTS</text>
<text x="122.2" y="171.7">STEPPER OUTPUT</text>
<text x="29.6" y="202.8">1</text>
<text x="135.4" y="202.8">1</text>
<text x="21.4" y="204.5">1</text>
<text x="21.7" y="208.4">2</text>
<text x="29.6" y="206.3">2</text>
<text x="127.2" y="204.5">1</text>
<text x="127.6" y="208.4">2</text>
<text x="135.4" y="206.3">2</text>
<text x="29.6" y="269.8">1</text>
<text x="135.4" y="269.8">1</text>
<text x="21.4" y="271.6">1</text>
<text x="21.7" y="275.4">2</text>
<text x="29.6" y="273.3">2</text>
<text x="127.2" y="271.6">1</text>
<text x="127.6" y="275.4">2</text>
<text x="135.4" y="273.3">2</text>
<text x="286" y="303.7">1</text>
<text x="312.7" y="303.7">8</text>
<text x="273.2" y="310.4">L</text>
<text x="277.5" y="309">1</text>
<text x="286" y="317.8">3</text>
<text x="312.7" y="317.8">6</text>
<text x="272.6" y="321">N</text>
<text x="277.5" y="319.5">2</text>
<text x="286" y="324.8">4</text>
<text x="312.7" y="324.8">5</text>
<text x="273" y="331.5">E</text>
<text x="277.5" y="330.1">3</text>
<text x="21.4" y="338.6">1</text>
<text x="29.6" y="340.4">2</text>
<text x="29.6" y="336.8">1</text>
<text x="127.2" y="338.6">1</text>
<text x="135.4" y="340.4">2</text>
<text x="135.4" y="336.8">1</text>
<text x="21.7" y="342.5">2</text>
<text x="127.6" y="342.5">2</text>
</g>
<g font-size="3.2" fill="#000080">
<text x="48.8" y="123.1">ZTX618 ZTX618</text>
<text x="48.8" y="120.1">Q3</text>
<text x="67.9" y="120.1">Q4</text>
<text x="154.7" y="123.1">ZTX618 ZTX618</text>
<text x="154.7" y="120.1">Q18</text>
<text x="172" y="120.1">Q17</text>
<text x="36.2" y="130.6">R5</text>
<text x="89.1" y="130.6">R6</text>
<text x="142" y="130.6">R13</text>
<text x="194.9" y="130.6">R14</text>
<text x="36.2" y="133.7">100</text>
<text x="89.1" y="133.7">100</text>
<text x="142" y="133.7">100</text>
<text x="194.9" y="133.7">100</text>
<text x="36.2" y="147.8">100</text>
<text x="36.2" y="144.7">R7</text>
<text x="89.1" y="147.8">100</text>
<text x="89.1" y="144.7">R8</text>
<text x="142" y="147.8">100</text>
<text x="142" y="144.7">R15</text>
<text x="194.9" y="147.8">100</text>
<text x="194.9" y="144.7">R16</text>
<text x="46" y="152.3">ZTX718</text>
<text x="46" y="155.3">Q5</text>
<text x="70.9" y="155.2">Q6</text>
<text x="151.9" y="152.3">ZTX718</text>
<text x="151.9" y="155.3">Q16</text>
<text x="176.7" y="155.2">Q15</text>
<text x="63.6" y="158.4">ZTX718</text>
<text x="169.4" y="158.4">ZTX718</text>
<text x="306.2" y="183.8">R1</text>
<text x="357.3" y="183.8">R2</text>
<text x="48.8" y="190.1">ZTX618 ZTX618</text>
<text x="48.8" y="187.1">Q10</text>
<text x="67.9" y="187.1">Q9</text>
<text x="154.7" y="190.1">ZTX618 ZTX618</text>
<text x="154.7" y="187.1">Q11</text>
<text x="172" y="187.1">Q12</text>
<text x="286.6" y="190.6">R40</text>
<text x="306.2" y="186.9">100</text>
<text x="332.1" y="190.5">Q1</text>
<text x="357.3" y="186.9">100</text>
<text x="383.3" y="190.5">Q2</text>
<text x="36.2" y="197.6">R9</text>
<text x="89.1" y="197.6">R10</text>
<text x="142" y="197.6">R17</text>
<text x="194.9" y="197.6">R18</text>
<text x="263.9" y="197.9">R39</text>
<text x="286.6" y="193.7">4.7K</text>
<text x="332.1" y="193.7">STP60NF06L</text>
<text x="383.3" y="193.7">STP60NF06L</text>
<text x="36.2" y="200.7">100</text>
<text x="89.1" y="200.7">100</text>
<text x="142" y="200.7">100</text>
<text x="194.9" y="200.7">100</text>
<text x="256.1" y="201.1">T2</text>
<text x="263.9" y="201">100</text>
<text x="307.1" y="201.4">4.7K</text>
<text x="358.3" y="201.4">4.7K</text>
<text x="286.2" y="207.8">ZTX618</text>
<text x="286.2" y="204.7">Q37</text>
<text x="307.1" y="204.5">R3</text>
<text x="358.3" y="204.5">R4</text>
<text x="36.2" y="214.8">100</text>
<text x="36.2" y="211.8">R11</text>
<text x="89.1" y="214.8">100</text>
<text x="89.1" y="211.8">R12</text>
<text x="142" y="214.8">100</text>
<text x="142" y="211.8">R19</text>
<text x="194.9" y="214.8">100</text>
<text x="194.9" y="211.8">R20</text>
<text x="46" y="219.3">ZTX718</text>
<text x="151.9" y="219.3">ZTX718</text>
<text x="46" y="222.3">Q8</text>
<text x="63.6" y="225.4">ZTX718</text>
<text x="70.9" y="222.3">Q7</text>
<text x="151.9" y="222.3">Q13</text>
<text x="169.4" y="225.4">ZTX718</text>
<text x="176.7" y="222.3">Q14</text>
<text x="299" y="251.2">Q35</text>
<text x="371.4" y="251.2">Q36</text>
<text x="48.8" y="257.2">ZTX618 ZTX618</text>
<text x="48.8" y="254.1">Q26</text>
<text x="66.2" y="254.1">Q25</text>
<text x="154.7" y="257.2">ZTX618 ZTX618</text>
<text x="154.7" y="254.1">Q34</text>
<text x="172" y="254.1">Q33</text>
<text x="299" y="254.4">ZTX618</text>
<text x="371.4" y="254.4">ZTX618</text>
<text x="290.3" y="261.4">R37</text>
<text x="362.6" y="261.4">R38</text>
<text x="36.2" y="267.7">100</text>
<text x="36.2" y="264.7">R21</text>
<text x="89.1" y="267.7">100</text>
<text x="89.1" y="264.7">R22</text>
<text x="142" y="267.7">100</text>
<text x="142" y="264.7">R29</text>
<text x="194.9" y="267.7">100</text>
<text x="194.9" y="264.7">R30</text>
<text x="290.3" y="264.5">100</text>
<text x="362.6" y="264.5">100</text>
<text x="306" y="275.2">D1</text>
<text x="378.7" y="275.2">D6</text>
<text x="36.2" y="281.8">100</text>
<text x="36.2" y="278.8">R23</text>
<text x="89.1" y="281.8">100</text>
<text x="89.1" y="278.8">R24</text>
<text x="142" y="281.8">100</text>
<text x="142" y="278.8">R31</text>
<text x="194.9" y="281.8">100</text>
<text x="194.9" y="278.8">R32</text>
<text x="306" y="278.3">1N5339BRLG</text>
<text x="378.7" y="278.3">1N5349BG</text>
<text x="46" y="286.3">ZTX718</text>
<text x="151.9" y="286.3">ZTX718</text>
<text x="46" y="289.3">Q24</text>
<text x="63.6" y="292.4">ZTX718</text>
<text x="70.9" y="289.3">Q23</text>
<text x="151.9" y="289.3">Q32</text>
<text x="169.4" y="292.4">ZTX718</text>
<text x="176.7" y="289.3">Q31</text>
<text x="258.1" y="304.6">IEC320 C14</text>
<text x="258.1" y="301.4">U1</text>
<text x="354.7" y="304.4">1N5404_C360280</text>
<text x="354.7" y="301.2">D3</text>
<text x="342.9" y="315.8">D2</text>
<text x="366.7" y="315.8">D5</text>
<text x="384.3" y="315.8">470uF</text>
<text x="390.2" y="312.2">C1</text>
<text x="48.8" y="321.2">Q19</text>
<text x="66.2" y="321.2">Q20</text>
<text x="154.7" y="321.2">Q27</text>
<text x="172" y="321.2">Q28</text>
<text x="321.2" y="319">1N5404_C360280</text>
<text x="366.7" y="319">1N5404_C360280</text>
<text x="48.8" y="324.2">ZTX618 ZTX618</text>
<text x="154.7" y="324.2">ZTX618 ZTX618</text>
<text x="354.7" y="327.3">1N5404_C360280</text>
<text x="36.2" y="334.8">100</text>
<text x="36.2" y="331.7">R25</text>
<text x="89.1" y="334.8">100</text>
<text x="89.1" y="331.7">R26</text>
<text x="142" y="334.8">100</text>
<text x="142" y="331.7">R33</text>
<text x="194.9" y="334.8">100</text>
<text x="194.9" y="331.7">R34</text>
<text x="354.7" y="330.5">D4</text>
<text x="36.2" y="345.8">R27</text>
<text x="89.1" y="345.8">R28</text>
<text x="142" y="345.8">R35</text>
<text x="194.9" y="345.8">R36</text>
<text x="36.2" y="348.9">100</text>
<text x="46" y="353.3">ZTX718</text>
<text x="89.1" y="348.9">100</text>
<text x="142" y="348.9">100</text>
<text x="151.9" y="353.3">ZTX718</text>
<text x="194.9" y="348.9">100</text>
<text x="46" y="356.4">Q21</text>
<text x="63.6" y="359.5">ZTX718</text>
<text x="70.9" y="356.3">Q22</text>
<text x="151.9" y="356.4">Q29</text>
<text x="169.4" y="359.5">ZTX718</text>
<text x="176.7" y="356.3">Q30</text>
</g>
<g font-size="2.8" fill="#840000">
<text x="35" y="118.7">B</text>
<text x="44.6" y="114.4" transform="rotate(-90 44.6 114.4)">C</text>
<text x="47.3" y="114.4" transform="rotate(-90 47.3 114.4)">3</text>
<text x="76.3" y="114.4" transform="rotate(-90 76.3 114.4)">C</text>
<text x="79" y="114.4" transform="rotate(-90 79 114.4)">3</text>
<text x="83.5" y="118.7">B</text>
<text x="140.8" y="118.7">B</text>
<text x="150.4" y="114.4" transform="rotate(-90 150.4 114.4)">C</text>
<text x="153.1" y="114.4" transform="rotate(-90 153.1 114.4)">3</text>
<text x="182.1" y="114.4" transform="rotate(-90 182.1 114.4)">C</text>
<text x="184.9" y="114.4" transform="rotate(-90 184.9 114.4)">3</text>
<text x="189.3" y="118.7">B</text>
<text x="35" y="121.5">2</text>
<text x="44.6" y="125" transform="rotate(-90 44.6 125)">E</text>
<text x="47.3" y="125" transform="rotate(-90 47.3 125)">1</text>
<text x="76.3" y="125" transform="rotate(-90 76.3 125)">E</text>
<text x="79" y="125" transform="rotate(-90 79 125)">1</text>
<text x="83.5" y="121.5">2</text>
<text x="140.8" y="121.5">2</text>
<text x="150.4" y="125" transform="rotate(-90 150.4 125)">E</text>
<text x="153.1" y="125" transform="rotate(-90 153.1 125)">1</text>
<text x="182.1" y="125" transform="rotate(-90 182.1 125)">E</text>
<text x="184.9" y="125" transform="rotate(-90 184.9 125)">1</text>
<text x="189.3" y="121.5">2</text>
<text x="35" y="185.8">B</text>
<text x="44.6" y="181.4" transform="rotate(-90 44.6 181.4)">C</text>
<text x="47.3" y="181.4" transform="rotate(-90 47.3 181.4)">3</text>
<text x="76.3" y="181.4" transform="rotate(-90 76.3 181.4)">C</text>
<text x="79" y="181.4" transform="rotate(-90 79 181.4)">3</text>
<text x="83.5" y="185.8">B</text>
<text x="140.8" y="185.8">B</text>
<text x="150.4" y="181.4" transform="rotate(-90 150.4 181.4)">C</text>
<text x="153.1" y="181.4" transform="rotate(-90 153.1 181.4)">3</text>
<text x="182.1" y="181.4" transform="rotate(-90 182.1 181.4)">C</text>
<text x="184.9" y="181.4" transform="rotate(-90 184.9 181.4)">3</text>
<text x="189.3" y="185.8">B</text>
<text x="35" y="188.5">2</text>
<text x="44.6" y="192" transform="rotate(-90 44.6 192)">E</text>
<text x="47.3" y="192" transform="rotate(-90 47.3 192)">1</text>
<text x="76.3" y="192" transform="rotate(-90 76.3 192)">E</text>
<text x="79" y="192" transform="rotate(-90 79 192)">1</text>
<text x="83.5" y="188.5">2</text>
<text x="140.8" y="188.5">2</text>
<text x="150.4" y="192" transform="rotate(-90 150.4 192)">E</text>
<text x="153.1" y="192" transform="rotate(-90 153.1 192)">1</text>
<text x="182.1" y="192" transform="rotate(-90 182.1 192)">E</text>
<text x="184.9" y="192" transform="rotate(-90 184.9 192)">1</text>
<text x="189.3" y="188.5">2</text>
<text x="275.7" y="203.4">B</text>
<text x="284.4" y="198.2" transform="rotate(-90 284.4 198.2)">C</text>
<text x="287.2" y="199.9" transform="rotate(-90 287.2 199.9)">3</text>
<text x="274" y="206.1">2</text>
<text x="284.4" y="208.8" transform="rotate(-90 284.4 208.8)">E</text>
<text x="287.2" y="210.5" transform="rotate(-90 287.2 210.5)">1</text>
<text x="44.6" y="248.4" transform="rotate(-90 44.6 248.4)">C</text>
<text x="47.3" y="248.4" transform="rotate(-90 47.3 248.4)">3</text>
<text x="76.3" y="248.4" transform="rotate(-90 76.3 248.4)">C</text>
<text x="79" y="248.4" transform="rotate(-90 79 248.4)">3</text>
<text x="150.4" y="248.4" transform="rotate(-90 150.4 248.4)">C</text>
<text x="153.1" y="248.4" transform="rotate(-90 153.1 248.4)">3</text>
<text x="182.1" y="248.4" transform="rotate(-90 182.1 248.4)">C</text>
<text x="184.9" y="248.4" transform="rotate(-90 184.9 248.4)">3</text>
<text x="35" y="252.8">B</text>
<text x="35" y="255.5">2</text>
<text x="83.5" y="252.8">B</text>
<text x="83.5" y="255.5">2</text>
<text x="140.8" y="252.8">B</text>
<text x="140.8" y="255.5">2</text>
<text x="189.3" y="252.8">B</text>
<text x="189.3" y="255.5">2</text>
<text x="295.2" y="256.3">C</text>
<text x="305.8" y="256.3">E</text>
<text x="367.5" y="256.3">C</text>
<text x="378.1" y="256.3">E</text>
<text x="44.6" y="259" transform="rotate(-90 44.6 259)">E</text>
<text x="47.3" y="259" transform="rotate(-90 47.3 259)">1</text>
<text x="76.3" y="259" transform="rotate(-90 76.3 259)">E</text>
<text x="79" y="259" transform="rotate(-90 79 259)">1</text>
<text x="150.4" y="259" transform="rotate(-90 150.4 259)">E</text>
<text x="153.1" y="259" transform="rotate(-90 153.1 259)">1</text>
<text x="182.1" y="259" transform="rotate(-90 182.1 259)">E</text>
<text x="184.9" y="259" transform="rotate(-90 184.9 259)">1</text>
<text x="296.9" y="259">3</text>
<text x="307.4" y="259">1</text>
<text x="369.2" y="259">3</text>
<text x="379.8" y="259">1</text>
<text x="302.1" y="265.2" transform="rotate(-90 302.1 265.2)">B</text>
<text x="304.8" y="266.9" transform="rotate(-90 304.8 266.9)">2</text>
<text x="374.4" y="265.2" transform="rotate(-90 374.4 265.2)">B</text>
<text x="377.1" y="266.9" transform="rotate(-90 377.1 266.9)">2</text>
<text x="44.6" y="315.5" transform="rotate(-90 44.6 315.5)">C</text>
<text x="47.3" y="315.5" transform="rotate(-90 47.3 315.5)">3</text>
<text x="76.3" y="315.5" transform="rotate(-90 76.3 315.5)">C</text>
<text x="79" y="315.5" transform="rotate(-90 79 315.5)">3</text>
<text x="150.4" y="315.5" transform="rotate(-90 150.4 315.5)">C</text>
<text x="153.1" y="315.5" transform="rotate(-90 153.1 315.5)">3</text>
<text x="182.1" y="315.5" transform="rotate(-90 182.1 315.5)">C</text>
<text x="184.9" y="315.5" transform="rotate(-90 184.9 315.5)">3</text>
<text x="35" y="319.8">B</text>
<text x="35" y="322.5">2</text>
<text x="83.5" y="319.8">B</text>
<text x="83.5" y="322.5">2</text>
<text x="140.8" y="319.8">B</text>
<text x="140.8" y="322.5">2</text>
<text x="189.3" y="319.8">B</text>
<text x="189.3" y="322.5">2</text>
<text x="44.6" y="326" transform="rotate(-90 44.6 326)">E</text>
<text x="47.3" y="326" transform="rotate(-90 47.3 326)">1</text>
<text x="76.3" y="326" transform="rotate(-90 76.3 326)">E</text>
<text x="79" y="326" transform="rotate(-90 79 326)">1</text>
<text x="150.4" y="326" transform="rotate(-90 150.4 326)">E</text>
<text x="153.1" y="326" transform="rotate(-90 153.1 326)">1</text>
<text x="182.1" y="326" transform="rotate(-90 182.1 326)">E</text>
<text x="184.9" y="326" transform="rotate(-90 184.9 326)">1</text>
</g>
<g font-size="2.5" fill="#00f">
<text x="288.3" y="312.1">N1</text>
<text x="309.9" y="312.1">SH2</text>
<text x="287.8" y="322.4">SH1</text>
<text x="307.4" y="323.1">N2</text>
</g>
<g font-size="2.1" fill="#a54b4b">
<text x="100.6" y="167.5">3</text>
<text x="100.6" y="164">4</text>
<text x="109.6" y="165.7">4</text>
<text x="206.5" y="164">1</text>
<text x="206.5" y="167.5">2</text>
<text x="215.4" y="165.7">1</text>
<text x="100.6" y="171">2</text>
<text x="109.6" y="172.8">2</text>
<text x="109.6" y="169.2">3</text>
<text x="206.5" y="171">3</text>
<text x="215.4" y="169.2">2</text>
<text x="215.4" y="172.8">3</text>
<text x="100.6" y="174.6">1</text>
<text x="109.6" y="176.3">1</text>
<text x="206.5" y="174.6">4</text>
<text x="215.4" y="176.3">4</text>
<text x="100.6" y="298">1</text>
<text x="109.6" y="299.8">1</text>
<text x="206.5" y="298">1</text>
<text x="215.4" y="299.8">1</text>
<text x="100.6" y="301.6">2</text>
<text x="100.6" y="305.1">3</text>
<text x="109.6" y="303.3">2</text>
<text x="206.5" y="301.6">2</text>
<text x="206.5" y="305.1">3</text>
<text x="215.4" y="303.3">2</text>
<text x="100.6" y="308.6">4</text>
<text x="109.6" y="306.8">3</text>
<text x="109.6" y="310.4">4</text>
<text x="206.5" y="308.6">4</text>
<text x="215.4" y="306.8">3</text>
<text x="215.4" y="310.4">4</text>
</g>
</svg>
